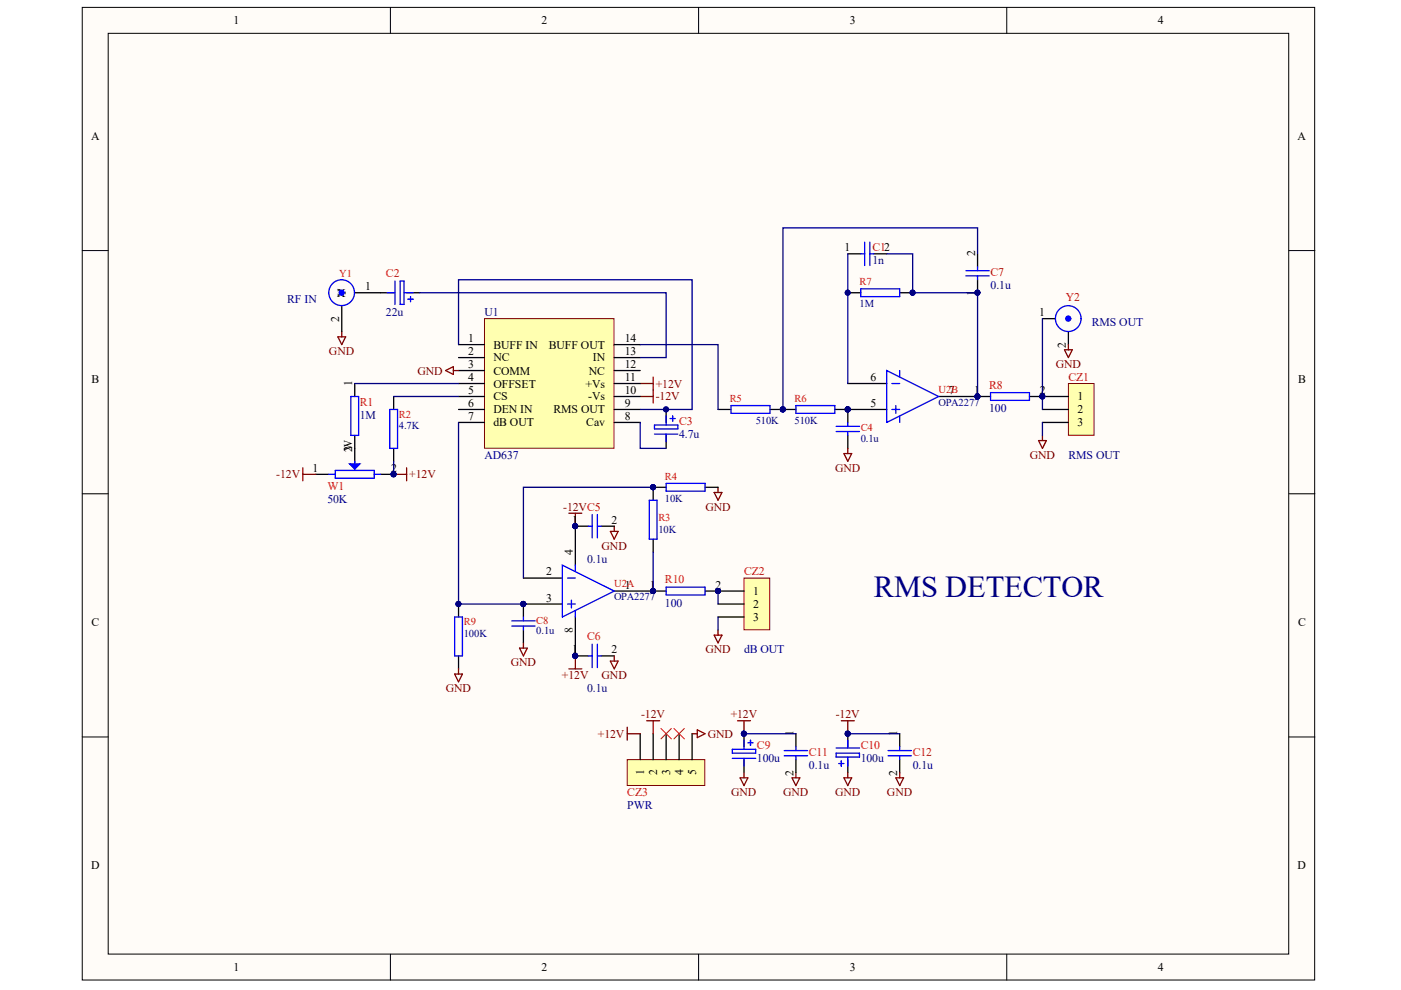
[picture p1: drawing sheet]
<svg xmlns="http://www.w3.org/2000/svg" width="297mm" height="210mm" viewBox="0 0 297 210" stroke-linecap="round" stroke-linejoin="round" font-family="sans-serif">
<g fill="#fffcf8" stroke="#000" stroke-width=".21">
<path d="M17.4 1.6h261.3v206.2h-261.3z"/>
<path d="M22.9 7.1h250.3v195.2h-250.3z"/>
</g>
<path d="M82.8 1.6v5.5M148.1 1.6v5.5M213.5 1.6v5.5M17.4 53.1h5.5M273.3 53.1h5.5M17.4 104.7h5.5M273.3 104.7h5.5M17.4 156.3h5.5M273.3 156.3h5.5M82.8 202.3v5.5M148.1 202.3v5.5M213.5 202.3v5.5" fill="none" stroke="#000" stroke-width=".21"/>
<path d="M71.6 71.4h1.7l-.8 1.7zM72.5 70.3v1.1M129.4 112.7h1.7l-.9 1.6zM130.2 111.6v1.1M151.4 104.4h1.7l-.9 1.7zM152.2 103.3v1.1M122 139.1v2.7M120.6 141.8h2.8" fill="none" stroke="#800000" stroke-width=".28"/>
<g fill="none" stroke="#000" stroke-width=".28">
<path d="M207.3 53.8v2.8M207.3 59.3v2.8M72.5 64.8v5.5M75.2 62.1h5.5M179.8 62.1h2.7M190.8 62.1h2.7M83.5 84.1v2.7M83.5 95.1v2.7M152.2 86.8h2.8M163.2 86.8h2.8M179.8 92.3v2.8M179.8 81.3h8.2"/>
<path d="M188 86.8h-8.2v2.8M199 84.1h8.3M122 111.6v8.2M138.5 114.3v2.8M141.2 103.3h-2.7v2.8M149.5 103.3h2.7M111 122.6h8.2M111 133.6v2.7M119.2 128.1h-8.2v2.7M122 130.8v8.3h2.7M127.5 139.1h2.7M130.2 125.3h8.3"/>
</g>
<circle cx="72.4" cy="62.1" r=".53" fill="#00f" stroke="#00f" stroke-width=".28"/>
<g fill="none" stroke="#00f" stroke-width=".28">
<path d="M204.8 57.4h4.9M204.8 58.5h4.9M207.3 56.6v.8M207.3 58.5v.8M182.5 61.2h8.3v1.7h-8.3zM188 78.6l11 5.5-11 5.5zM190.8 78.6v1.3M82.6 86.8h1.7v8.3h-1.7zM155 86h8.2v1.6h-8.2zM177.3 90.4h4.9M177.3 91.5h4.9M179.8 89.6v.8"/>
<path d="M179.8 91.5v.8M189.1 81.3h1.7M189.1 86.8h1.7M189.9 86v1.6M190.8 88.2v1.4M119.2 119.8l11 5.5-11 5.5zM122 119.8v1.4M137.7 106.1h1.6v8.2h-1.6zM141.2 102.5h8.3v1.6h-8.3zM108.5 132.7h5M108.5 131.6h5M111 130.8v.8"/>
<path d="M111 132.7v.9M120.3 122.6h1.7M120.3 128.1h1.7M121.2 127.2v1.7M122 129.4v1.4M124.7 139.1h.9M125.6 136.6v4.9M126.7 139.1h.8M126.7 136.6v4.9"/>
<circle cx="72.4" cy="62.1" r="2.73"/>
</g>
<g fill="#000080" stroke="#000080" stroke-width=".21">
<circle cx="121.9" cy="139.1" r=".53"/>
<circle cx="207.2" cy="62.1" r=".53"/>
<circle cx="179.7" cy="86.8" r=".53"/>
<circle cx="193.5" cy="62.1" r=".53"/>
<circle cx="179.7" cy="62.1" r=".53"/>
<circle cx="138.5" cy="103.3" r=".53"/>
<circle cx="207.2" cy="84.1" r=".53"/>
<circle cx="110.9" cy="128.1" r=".53"/>
<circle cx="138.5" cy="125.3" r=".53"/>
<circle cx="121.9" cy="111.6" r=".53"/>
<circle cx="166" cy="86.8" r=".53"/>
</g>
<path d="M226.5 81.3h5.5v11h-5.5z" fill="#ffffb0" stroke="#800000" stroke-width=".21"/>
<path d="M221 67.6h2.8M226.5 70.3v2.8M75.2 81.3v2.8M75.2 92.3v2.8M207.3 84.1h2.7M218.3 84.1h8.2M221 86.8h5.5M221 89.6h5.5M122 111.6h2.7M127.5 111.6h2.7" fill="none" stroke="#000" stroke-width=".28"/>
<g fill="#000080" stroke="#000080" stroke-width=".21">
<circle cx="221" cy="84.1" r=".53"/>
<circle cx="121.9" cy="111.6" r=".53"/>
<circle cx="207.2" cy="84.1" r=".53"/>
</g>
<g fill="none" stroke="#00f" stroke-width=".28">
<path d="M74.4 84.1h1.6v8.2h-1.6zM210 83.2h8.3v1.7h-8.3zM124.7 111.6h.9M125.6 109.1v4.9M126.7 111.6h.8M126.7 109.1v4.9"/>
<circle cx="226.5" cy="67.6" r="2.73"/>
</g>
<path d="M138.5 79.9v2.8M225.7 74.2h1.6l-.8 1.6zM226.5 73.1v1.1M135.7 81.3h2.8M220.2 93.4h1.6l-.8 1.7zM221 92.3v1.1M120.6 108.8h2.8M122 108.8v2.8" fill="none" stroke="#800000" stroke-width=".28"/>
<circle cx="226.5" cy="67.6" r=".53" fill="#00f" stroke="#00f" stroke-width=".28"/>
<path d="M133 161.1h16.4v5.4h-16.4z" fill="#ffffb0" stroke="#800000" stroke-width=".21"/>
<path d="M75.2 95.1v2.7M67 100.6h2.7M80.7 100.6h2.8M97.2 128.1v2.7M97.2 139.1v2.7M135.7 155.6v5.5M138.5 155.6v5.5M141.2 155.6v5.5M144 155.6v5.5M146.7 155.6v5.5" fill="none" stroke="#000" stroke-width=".28"/>
<path d="M133 155.6h2.7M133 154.2v2.7M137.1 152.8h2.8M138.5 152.8v2.8M146.7 155.6h1.1M147.8 154.7l1.7 .9-1.7 .8zM156.4 152.8h2.7M157.7 152.8v2.8" fill="none" stroke="#800000" stroke-width=".28"/>
<g fill="#000080" stroke="#000080" stroke-width=".21">
<circle cx="97.2" cy="128.1" r=".53"/>
<circle cx="83.4" cy="100.6" r=".53"/>
<circle cx="157.7" cy="155.6" r=".53"/>
</g>
<path d="M71.1 99.7h8.2v1.7h-8.2zM75.2 97.8v1.9M69.7 100.6h1.4M79.3 100.6h1.4M96.4 130.8h1.6v8.3h-1.6z" fill="none" stroke="#00f" stroke-width=".28"/>
<path d="M74.1 98.4h2.2l-1.1 1.1z" fill="#00f" stroke="#00f" stroke-width=".28"/>
<path d="M157.7 122.6h5.5v10.9h-5.5z" fill="#ffffb0" stroke="#800000" stroke-width=".21"/>
<path d="M179.8 53.8h2.7M185.3 53.8h2.7M166 86.8h2.7M177 86.8h2.8M138.5 125.3h2.7M149.5 125.3h8.2M152.2 128.1h5.5M152.2 130.8h5.5M157.7 155.6v2.7M179.8 155.6v2.7M157.7 161.1v2.7M179.8 161.1v2.7" fill="none" stroke="#000" stroke-width=".28"/>
<g fill="#000080" stroke="#000080" stroke-width=".21">
<circle cx="152.2" cy="125.3" r=".53"/>
<circle cx="179.7" cy="155.6" r=".53"/>
<circle cx="166" cy="86.8" r=".53"/>
<circle cx="179.7" cy="86.8" r=".53"/>
<circle cx="157.7" cy="155.6" r=".53"/>
<circle cx="83.4" cy="100.6" r=".53"/>
<circle cx="138.5" cy="125.3" r=".53"/>
</g>
<g fill="none" stroke="#800000" stroke-width=".28">
<path d="M86.2 99.2v2.7M135.7 84.1h2.8M138.5 82.7v2.7M178.9 96.2h1.7l-.8 1.6zM179.8 95.1v1.1M83.5 100.6h2.7M110.1 137.4h1.7l-.8 1.7zM111 136.3v1.1M130.2 139.1v1.1M151.4 134.7h1.7l-.9 1.6zM152.2 133.6v1.1M129.4 140.2h1.7l-.9 1.6z"/>
<path d="M178.4 152.8h2.7M179.8 152.8v2.8M156.9 164.9h1.7l-.9 1.7zM157.7 163.8v1.1M178.9 164.9h1.7l-.8 1.7zM179.8 163.8v1.1"/>
</g>
<g fill="none" stroke="#00f" stroke-width=".28">
<path d="M182.5 53.8h.8M183.3 51.3v5M184.4 53.8h.9M184.4 51.3v5M168.7 86h8.3v1.6h-8.3zM141.2 124.5h8.3v1.6h-8.3zM155.3 158.9h4.9v.8h-4.9zM157.7 156.9v2M158.6 157.5h1.1M159.1 156.9v1.1M177.3 159.7h4.9v.8h-4.9zM177.3 158.6h4.9"/>
<path d="M179.8 156.9v1.7M155.3 160.8h4.9M157.7 160.8v1.6M177.8 161.9h1.1M178.4 161.3v1.1M179.8 160.5v1.9"/>
</g>
<path d="M140.1 154.5l2.2 2.2M142.3 154.5l-2.2 2.2" fill="none" stroke="#f00" stroke-width=".21"/>
<path d="M102.7 67.6h27.5v27.4h-27.5z" fill="#ffffb0" stroke="#800000" stroke-width=".21"/>
<g fill="none" stroke="#000" stroke-width=".28">
<path d="M80.7 62.1h2.8M86.2 62.1h2.8M97.2 73.1h5.5M97.2 75.8h5.5M97.2 78.6h5.5M130.2 73.1h5.5M130.2 75.8h5.5M130.2 78.6h5.5M97.2 81.3h5.5M97.2 84.1h5.5M97.2 86.8h5.5M97.2 89.6h5.5"/>
<path d="M130.2 81.3h5.5M130.2 84.1h5.5M130.2 86.8h5.5M130.2 89.6h5.5M141.2 86.8v2.8M141.2 92.3v2.8M168.7 155.6v2.7M190.8 155.6v2.7M168.7 161.1v2.7M190.8 161.1v2.7"/>
</g>
<g fill="none" stroke="#00f" stroke-width=".28">
<path d="M83.7 59.6v4.9M84.8 59.6h.9v4.9h-.9zM82.1 62.1h1.6M85.7 62.1h1.9M86.5 63.4h1.1M87 62.9v1.1M138.8 90.1h4.9v.8h-4.9zM138.8 92h4.9M141.2 88.2v1.9M141.2 92v1.7M142.1 88.7h1.1M142.6 88.2v1.1"/>
<path d="M166.3 159.1h4.9M168.7 158.3v.8M188.3 159.1h4.9M190.8 158.3v.8M166.3 160.2h4.9M168.7 160.2v.9M188.3 160.2h4.9M190.8 160.2v.9"/>
</g>
<g fill="none" stroke="#000080" stroke-width=".28">
<path d="M179.8 53.8v27.5M188 53.8h5.5v8.3h13.8v22M207.3 53.8v-5.5h-41.3v38.5M89 62.1h52.2v13.7h-5.5M97.2 73.1v-13.8h49.5v27.5h-11M135.7 73.1h16.5v13.7M221 67.6v19.2M75.2 81.3h22M83.5 84.1h13.7M83.5 97.8v2.8M97.2 89.6v38.5h13.8M135.7 89.6v5.5h5.5"/>
<path d="M221 89.6v2.7M138.5 103.3h-27.5v19.3M138.5 117.1v8.2M152.2 125.3v2.8M152.2 130.8v2.8M157.7 155.6h11M179.8 155.6h11"/>
</g>
<path d="M94.5 78.6l1.6-.9v1.7zM96.1 78.6h1.1M64.2 99.2v2.7M64.2 100.6h2.8M96.4 142.9h1.6l-.8 1.7zM97.2 141.8v1.1M167.9 164.9h1.7l-.9 1.7zM168.7 163.8v1.1M189.9 164.9h1.7l-.8 1.7zM190.8 163.8v1.1" fill="none" stroke="#800000" stroke-width=".28"/>
<g fill="#000080" stroke="#000080" stroke-width=".21">
<circle cx="141.2" cy="86.8" r=".53"/>
<circle cx="138.5" cy="125.3" r=".53"/>
<circle cx="138.5" cy="103.3" r=".53"/>
<circle cx="152.2" cy="125.3" r=".53"/>
<circle cx="166" cy="86.8" r=".53"/>
<circle cx="83.4" cy="100.6" r=".53"/>
<circle cx="157.7" cy="155.6" r=".53"/>
<circle cx="179.7" cy="155.6" r=".53"/>
<circle cx="207.2" cy="84.1" r=".53"/>
<circle cx="207.2" cy="62.1" r=".53"/>
<circle cx="193.5" cy="62.1" r=".53"/>
<circle cx="97.2" cy="128.1" r=".53"/>
<circle cx="110.9" cy="128.1" r=".53"/>
</g>
<path d="M142.9 154.5l2.2 2.2M145.1 154.5l-2.2 2.2" fill="none" stroke="#f00" stroke-width=".21"/>
<text font-size="6.5" fill="#000080" x="185.3" y="126.7">RMS DETECTOR</text>
<g font-size="2.5">
<text x="49.5" y="5.1">1</text>
<text x="114.8" y="5.1">2</text>
<text x="180.2" y="5.1">3</text>
<text x="245.5" y="5.1">4</text>
<text x="19.3" y="29.6">A</text>
<text x="275.1" y="29.6">A</text>
<text x="179.1" y="53.3">1</text>
<text x="206.7" y="54.4" transform="rotate(-90 206.7 54.4)">2</text>
<text x="71.5" y="62.9">X</text>
<text x="73.3" y="62.9" transform="rotate(-90 73.3 62.9)">Y</text>
<text x="77.4" y="61.5">1</text>
<text x="206.7" y="62.8" transform="rotate(-90 206.7 62.8)">1</text>
<text x="71.9" y="68.2" transform="rotate(-90 71.9 68.2)">2</text>
<text x="220.3" y="67">1</text>
<text x="99.3" y="72.5">1</text>
<text x="99.3" y="75.3">2</text>
<text x="104.6" y="73.9">BUFF IN</text>
<text x="104.6" y="76.6">NC</text>
<text x="116.4" y="73.9">BUFF OUT</text>
<text x="125.7" y="76.6">IN</text>
<text x="132.5" y="72.5">14</text>
<text x="132.5" y="75.3">13</text>
<text x="226" y="73.8" transform="rotate(-90 226 73.8)">2</text>
<text x="19.4" y="81.1">B</text>
<text x="74.7" y="81.9" transform="rotate(-90 74.7 81.9)">1</text>
<text x="99.3" y="78">3</text>
<text x="99.3" y="80.8">4</text>
<text x="99.3" y="83.5">5</text>
<text x="104.6" y="79.4">COMM</text>
<text x="104.6" y="82.2">OFFSET</text>
<text x="124.1" y="82.2">+Vs</text>
<text x="124.9" y="79.4">NC</text>
<text x="132.5" y="78">12</text>
<text x="132.5" y="80.8">11</text>
<text x="132.5" y="83.5">10</text>
<text x="184.6" y="80.8">6</text>
<text x="201.2" y="83.5">7</text>
<text x="206.6" y="83.5">1</text>
<text x="220.5" y="83.5">2</text>
<text x="275.2" y="81.1">B</text>
<text x="99.3" y="86.3">6</text>
<text x="99.3" y="89">7</text>
<text x="104.6" y="84.9">CS</text>
<text x="104.6" y="87.7">DEN IN</text>
<text x="117.3" y="87.7">RMS OUT</text>
<text x="124.7" y="84.9">-Vs</text>
<text x="132.5" y="86.3">9</text>
<text x="132.5" y="89">8</text>
<text x="184.6" y="86.3">5</text>
<text x="228.4" y="84.9">1</text>
<text x="228.4" y="87.7">2</text>
<text x="74.7" y="95.8" transform="rotate(-90 74.7 95.8)">2</text>
<text x="74.7" y="95.6" transform="rotate(-90 74.7 95.6)">W</text>
<text x="104.6" y="90.4">dB OUT</text>
<text x="124.3" y="90.4">Cav</text>
<text x="228.4" y="90.4">3</text>
<text x="66.2" y="100">1</text>
<text x="82.9" y="100">2</text>
<text x="121.3" y="111">1</text>
<text x="129.7" y="111">2</text>
<text x="121.4" y="117.6" transform="rotate(-90 121.4 117.6)">4</text>
<text x="115.8" y="122">2</text>
<text x="132.5" y="124.8">1</text>
<text x="137.8" y="124.8">1</text>
<text x="151.7" y="124.8">2</text>
<text x="115.8" y="127.5">3</text>
<text x="159.7" y="126.1">1</text>
<text x="159.7" y="128.9">2</text>
<text x="159.7" y="131.6">3</text>
<text x="19.4" y="132.7">C</text>
<text x="121.4" y="134.3" transform="rotate(-90 121.4 134.3)">8</text>
<text x="275.2" y="132.7">C</text>
<text x="121.3" y="138.5">1</text>
<text x="129.7" y="138.5">2</text>
<text x="168.2" y="156.1" transform="rotate(-90 168.2 156.1)">1</text>
<text x="190.2" y="156.1" transform="rotate(-90 190.2 156.1)">1</text>
<text x="136.6" y="164.2" transform="rotate(-90 136.6 164.2)">1</text>
<text x="139.3" y="164.2" transform="rotate(-90 139.3 164.2)">2</text>
<text x="142.1" y="164.2" transform="rotate(-90 142.1 164.2)">3</text>
<text x="144.8" y="164.2" transform="rotate(-90 144.8 164.2)">4</text>
<text x="147.6" y="164.2" transform="rotate(-90 147.6 164.2)">5</text>
<text x="168.2" y="164.5" transform="rotate(-90 168.2 164.5)">2</text>
<text x="190.2" y="164.5" transform="rotate(-90 190.2 164.5)">2</text>
<text x="19.3" y="184.3">D</text>
<text x="275.1" y="184.3">D</text>
<text x="49.5" y="205.9">1</text>
<text x="114.8" y="205.9">2</text>
<text x="180.2" y="205.9">3</text>
<text x="245.5" y="205.9">4</text>
</g>
<g font-size="2.5" fill="#f00">
<text x="185" y="53.3">C12</text>
<text x="81.8" y="58.8">C2</text>
<text x="210" y="58.5">C7</text>
<text x="226" y="63.7">Y2</text>
<text x="209.7" y="82.4">R8</text>
<text x="226.5" y="80.8">CZ1</text>
<text x="76.3" y="86">R1</text>
<text x="144" y="90.1">C3</text>
<text x="69.4" y="103.9">W1</text>
<text x="141" y="123.7">R10</text>
<text x="157.7" y="122">CZ2</text>
<text x="124.5" y="135.8">C6</text>
<text x="160.5" y="158.9">C9</text>
<text x="171.5" y="160.3">C11</text>
<text x="182.5" y="158.9">C10</text>
<text x="193.5" y="160.3">C12</text>
<text x="133" y="168.8">CZ3</text>
</g>
<g font-size="2.5" fill="#000080">
<text x="185" y="56">1n</text>
<text x="60.9" y="64.3">RF IN</text>
<text x="210" y="61.2">0.1u</text>
<text x="81.8" y="67">22u</text>
<text x="102.7" y="67">U1</text>
<text x="231.5" y="69.2">RMS OUT</text>
<text x="76.3" y="88.8">1M</text>
<text x="209.7" y="87.4">100</text>
<text x="144" y="92.9">4.7u</text>
<text x="102.7" y="97.3">AD637</text>
<text x="226.5" y="97.3">RMS OUT</text>
<text x="69.4" y="106.6">50K</text>
<text x="124.5" y="119.3">0.1u</text>
<text x="141" y="128.6">100</text>
<text x="157.7" y="138.5">dB OUT</text>
<text x="124.5" y="146.8">0.1u</text>
<text x="160.5" y="161.6">100u</text>
<text x="182.5" y="161.6">100u</text>
<text x="171.5" y="163">0.1u</text>
<text x="193.5" y="163">0.1u</text>
<text x="133" y="171.5">PWR</text>
</g>
<g font-size="2.5" fill="#800000">
<text x="69.8" y="75.3">GND</text>
<text x="88.5" y="79.4">GND</text>
<text x="139" y="82.2">+12V</text>
<text x="223.8" y="78">GND</text>
<text x="139" y="84.9">-12V</text>
<text x="58.6" y="101.4">-12V</text>
<text x="86.8" y="101.4">+12V</text>
<text x="177" y="100">GND</text>
<text x="218.3" y="97.3">GND</text>
<text x="119.4" y="108.3">-12VC5</text>
<text x="149.6" y="108.3">GND</text>
<text x="127.6" y="116.5">GND</text>
<text x="108.3" y="141.3">GND</text>
<text x="149.6" y="138.5">GND</text>
<text x="94.5" y="146.8">GND</text>
<text x="119.2" y="144">+12V</text>
<text x="127.6" y="144">GND</text>
<text x="135.9" y="152.3">-12V</text>
<text x="154.9" y="152.3">+12V</text>
<text x="177.2" y="152.3">-12V</text>
<text x="126.8" y="156.4">+12V</text>
<text x="150.1" y="156.4">GND</text>
<text x="155" y="168.8">GND</text>
<text x="166.1" y="168.8">GND</text>
<text x="177" y="168.8">GND</text>
<text x="188.1" y="168.8">GND</text>
</g>
<g font-size="2.2" fill="#f00">
<text x="71.9" y="58.8">Y1</text>
<text x="182.2" y="60.5">R7</text>
<text x="199" y="83.3">U2B</text>
<text x="84.6" y="88.5">R2</text>
<text x="154.7" y="85.2">R5</text>
<text x="168.5" y="85.2">R6</text>
<text x="182.5" y="91.3">C4</text>
<text x="141" y="101.8">R4</text>
<text x="139.6" y="110.5">R3</text>
<text x="130.2" y="124.5">U2A</text>
<text x="98.3" y="132.5">R9</text>
<text x="113.7" y="132.3">C8</text>
</g>
<g font-size="2.2" fill="#000080">
<text x="182.2" y="65.2">1M</text>
<text x="160.2" y="89.9">510K</text>
<text x="168.5" y="89.9">510K</text>
<text x="199" y="86.1">OPA2277</text>
<text x="84.6" y="91">4.7K</text>
<text x="182.5" y="93.8">0.1u</text>
<text x="141" y="106.4">10K</text>
<text x="139.6" y="113">10K</text>
<text x="130.2" y="127.3">OPA2277</text>
<text x="98.3" y="135">100K</text>
<text x="113.7" y="134.5">0.1u</text>
</g>
</svg>
